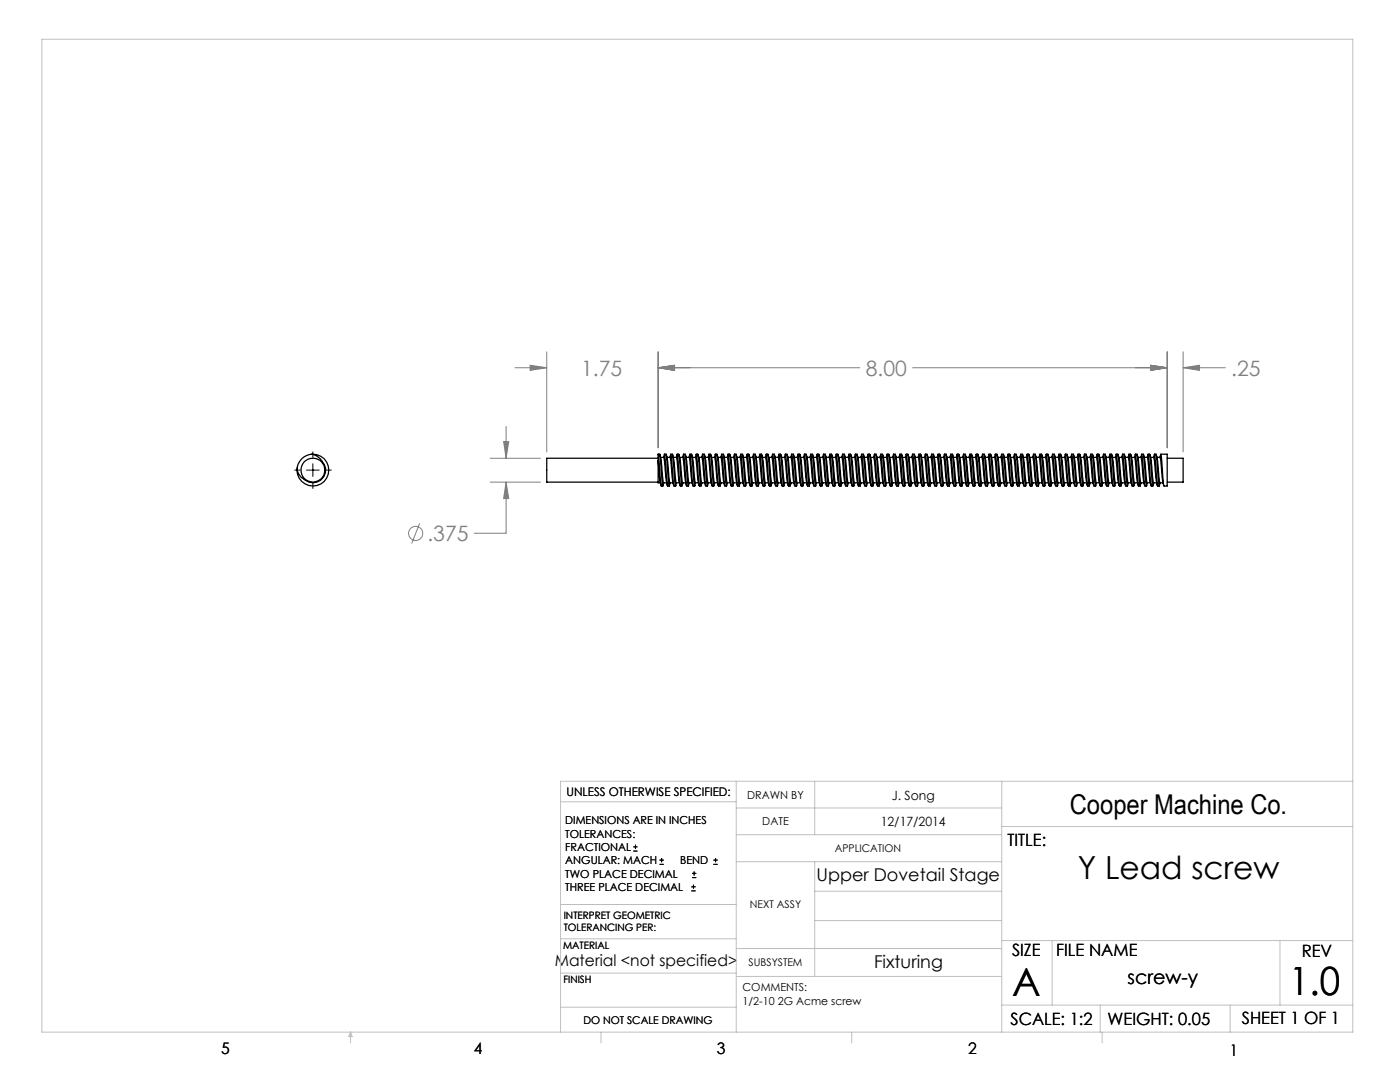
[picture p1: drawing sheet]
<svg xmlns="http://www.w3.org/2000/svg" width="279mm" height="216mm" viewBox="0 0 279 216" stroke-linecap="round" stroke-linejoin="round" font-family="sans-serif">
<g fill="none" stroke="#808080" stroke-width=".2">
<path d="M102.8 73.4h6.3M105.8 72.9l3.3 .5-3.3 .5zM109.1 70.2v20M131.3 73.4l3.3-.5v1zM131.3 70.2v19.2M131.3 73.4h40.3M182.1 73.4h50.8M229.6 72.9l3.3 .5-3.3 .5zM232.9 70.2v19.2M236.1 73.4l3.3-.5v1zM236.1 73.4h8.4M236.1 70.2v20"/>
<path d="M97.8 91.4h10M97.8 96.2h10M100.5 88.1h1l-.5 3.3zM101 96.2l.5 3.3h-1zM101 96.2v10.2h-6.3M101 85.1v6.3M83.7 104.4l-1.5 4"/>
<circle cx="82.9" cy="106.4" r="1.4"/>
</g>
<g fill="none" stroke="#000" stroke-width=".2">
<path d="M58.8 93.8h1.1M61.2 93.8h2.5M62.4 90.2v1.1M62.4 92.5v2.6M62.4 96.3v1.2M65 93.8h1.1M126.4 169.8h.8M126.4 169h.8M126.8 168.6v.8M131.6 172.5h.9M131.6 171.6h.9M132 171.2v.8"/>
<path d="M138 177.8h.8M138 177h.8M138.1 175.1h.9M138.1 174.3h.9M138.4 176.5v.8M138.5 173.9v.8M142.4 172.5h.8M142.4 171.6h.8M142.8 171.2v.8"/>
</g>
<g fill="none" stroke="#c0c0c0" stroke-width=".2">
<path d="M8.4 7.8h261.6v198.2h-261.6zM111.9 160h35M146.9 155.9v50.1M162.6 155.9v10.6M199.9 155.9v50.1M270 155.9h-158.1v50.1M146.9 166.5h53M146.9 161.2h53M146.9 171.9h53M162.6 171.9v22.9M162.6 177.8h37.3M199.9 164.9h70.1"/>
<path d="M111.9 194.2h35M111.9 187.3h35M111.9 180.5h35M146.9 189.3h53M146.9 194.8h53M162.6 183.7h37.3M199.9 187.7h70.1M210 187.7v12.9M255.4 187.7v12.9M70 206v2.1M70 206l.3 .8h-.7zM111.9 201h35"/>
<path d="M119.9 206v2.1M170 206v2.1M199.9 200.6h70.1M219.6 200.6v5.4M220 206v2.1M245.5 200.6v5.4"/>
</g>
<path d="M131.3 73.4l3.3-.5v1zM105.8 72.9l3.3 .5-3.3 .5zM236.1 73.4l3.3-.5v1zM229.6 72.9l3.3 .5-3.3 .5zM131.3 73.4l3.3-.5v1zM229.6 72.9l3.3 .5-3.3 .5zM100.5 88.1h1l-.5 3.3zM101 96.2l.5 3.3h-1z" fill="#808080"/>
<g fill="none" stroke="#000" stroke-width=".25">
<path d="M60.3 91.4a2.33 2.33 0 0 1 3.9 .6 2.53 2.53 0 0 1 .1 3.5 2.53 2.53 0 0 1-3.6 .1 2.47 2.47 0 0 1-.4-4.2zM62.3 90.6a3.2 3.2 0 0 1 3.3 3.3 3.2 3.2 0 0 1-3.5 3 3.2 3.2 0 0 1-2.7-3.8M131.3 90.6h.4l.1 .5 .5 5.9 .2-.7M131.3 92v4.3h.5M131.3 90.6l.6 6.3 .4 .1M131.3 92l.5 4.2M131.3 90.6v1.4M131.3 91.4h-22.2v4.8h22.2M131.7 90.7l.3 1.3 .3 4 .1 .3h.6M131.8 96.2l.1 .7M131.8 91.3h.6M132.4 91.3l.6 4.9"/>
<path d="M132.6 90.7l-.2 .6M133 90.7l.2 1.3 .4 4 .1 .3h.6M133 96.2l.2 .7M133.1 91.3h.6M133.7 91.3l.6 4.9M133.7 96.3l-.1 .7-.6-5.9-.1-.5h-.3l.6 6.3 .4 .1M133.8 90.7l-.1 .6M134.2 90.7l.3 1.3 .4 4 .1 .3h.6M134.3 96.2l.1 .7M134.4 91.3h.6M135 91.3l.6 4.9M135 96.3l-.2 .7-.5-5.9-.1-.5h-.3l.5 6.3 .4 .1"/>
<path d="M135.1 90.7l-.1 .6M135.5 90.7l.3 1.3 .4 4.3M135.6 96.2l.1 .7M135.6 91.3h.6M136.2 96.3h.6M136.2 91.3l.6 4.9M136.3 96.3l-.2 .7-.5-5.9-.1-.5h-.4l.6 6.3 .4 .1M136.4 90.7l-.2 .6M136.8 90.7l.1 .7M136.8 96.2l.2 .7M136.9 91.3h.6M136.9 91.4l.5 4.6 .1 .3h.6"/>
<path d="M137.5 91.3l.6 4.9M137.5 96.3l-.1 .7-.6-5.9-.1-.5h-.3l.6 6.3 .4 .1M137.7 90.7l-.2 .6M138 90.7l.3 1.3 .5 4.3M138.1 96.2l.2 .7M138.2 91.3h.6M138.8 96.3h.6M138.8 91.3l.6 4.9M138.8 96.3l-.2 .7-.5-5.9-.1-.5h-.3l.6 6.3 .3 .1M138.9 90.7l-.1 .6M139.3 90.7l.3 1.3 .3 4 .2 .3h.6M139.4 96.2l.1 .7"/>
<path d="M139.5 91.3h.6M140.1 91.3l.6 4.9M140.1 96.3l-.2 .7-.5-5.9-.1-.5h-.3l.5 6.3 .4 .1M140.2 90.7l-.1 .6M140.6 90.7l.3 1.3 .4 4.3M140.7 96.2l.1 .7M140.7 91.3h.6M141.3 96.3h.6M141.3 91.3l.6 4.9M141.4 96.3l-.2 .7-.5-5.9-.2-.5h-.3l.6 6.3 .4 .1M141.5 90.7l-.2 .6M141.9 90.7l.2 1.3 .4 4 .1 .3h.6"/>
<path d="M141.9 96.2l.2 .7M142 91.3h.6M142.6 91.3l.6 4.9M142.6 96.3l-.1 .7-.6-5.9-.1-.5h-.3l.6 6.3 .4 .1M142.7 90.7l-.1 .6M143.1 90.7l.3 1.3 .4 4 .1 .3h.6M143.2 96.2l.1 .7M143.3 91.3h.6M143.9 91.3l.6 4.9M143.9 96.3l-.2 .7-.5-5.9-.1-.5h-.3l.5 6.3 .4 .1M144 90.7l-.1 .6M144.4 90.7l.3 1.3 .3 4 .1 .3h.6"/>
<path d="M144.5 96.2l.1 .7M144.5 91.3h.6M145.1 91.3l.6 4.9M145.2 96.3l-.2 .7-.5-5.9-.1-.5h-.4l.6 6.3 .4 .1M145.3 90.7l-.2 .6M145.7 90.7l.2 1.3 .4 4 .1 .3h.6M145.7 96.2l.2 .7M145.8 91.3h.6M146.4 91.3l.6 4.9M146.4 96.3l-.1 .7-.6-5.9-.1-.5h-.3l.6 6.3 .4 .1M146.5 90.7l-.1 .6M146.9 90.7l.3 1.3 .4 4 .1 .3h.6"/>
<path d="M147 96.2l.1 .7M147.1 91.3h.6M147.7 91.3l.6 4.9M147.7 96.3l-.2 .7-.5-5.9-.1-.5h-.3l.5 6.3 .4 .1M147.8 90.7l-.1 .6M148.2 90.7l.3 1.3 .3 4 .1 .3h.6M148.3 96.2l.1 .7M148.3 91.3h.6M148.9 91.3l.6 4.9M149 96.3l-.2 .7-.5-5.9-.1-.5h-.4l.6 6.3 .4 .1M149.1 90.7l-.2 .6M149.5 90.7l.3 1.3 .4 4.3"/>
<path d="M149.5 96.2l.2 .7M149.6 91.3h.6M150.2 96.3h.6M150.2 91.3l.6 4.9M150.2 96.3l-.1 .7-.6-5.9-.1-.5h-.3l.6 6.3 .4 .1M150.4 90.7l-.2 .6M150.7 90.7l.3 1.3 .4 4 .1 .3h.6M150.8 96.2l.2 .7M150.9 91.3h.6M151.5 91.3l.6 4.9M151.5 96.3l-.2 .7-.5-5.9-.1-.5h-.3l.6 6.3 .3 .1M151.6 90.7l-.1 .6"/>
<path d="M152 90.7l.3 1.3 .5 4.3M152.1 96.2l.1 .7M152.2 91.3h.6M152.8 96.3h.6M152.8 91.3l.6 4.9M152.8 96.3l-.2 .7-.5-5.9-.1-.5h-.3l.5 6.3 .4 .1M152.9 90.7l-.1 .6M153.3 90.7l.3 1.3 .3 4 .1 .3h.6M153.4 96.2l.1 .7M153.4 91.3h.6M154 91.3l.6 4.9M154.1 96.3l-.2 .7-.5-5.9-.2-.5h-.3l.6 6.3 .4 .1"/>
<path d="M154.2 90.7l-.2 .6M154.6 90.7l.2 1.3 .5 4.3M154.6 96.2l.2 .7M154.7 91.3h.6M155.3 96.3h.6M155.3 91.3l.6 4.9M155.3 96.3l-.1 .7-.6-5.9-.1-.5h-.3l.6 6.3 .4 .1M155.4 90.7l-.1 .6M155.8 90.7l.3 1.3 .4 4 .1 .3h.6M155.9 96.2l.1 .7M156 91.3h.6M156.6 91.3l.6 4.9"/>
<path d="M156.6 96.3l-.2 .7-.5-5.9-.1-.5h-.3l.5 6.3 .4 .1M156.7 90.7l-.1 .6M157.1 90.7l.3 1.3 .3 4 .1 .3h.6M157.2 96.2l.1 .7M157.2 91.3h.6M157.8 91.3l.6 4.9M157.9 96.3l-.2 .7-.5-5.9-.1-.5h-.4l.6 6.3 .4 .1M158 90.7l-.2 .6M158.4 90.7l.2 1.3 .4 4 .1 .3h.6M158.4 96.2l.2 .7M158.5 91.3h.6M159.1 91.3l.6 4.9"/>
<path d="M159.1 96.3l-.1 .7-.6-5.9-.1-.5h-.3l.6 6.3 .4 .1M159.2 90.7l-.1 .6M159.6 90.7l.3 1.3 .4 4 .1 .3h.6M159.7 96.2l.1 .7M159.8 91.3h.6M160.4 91.3l.6 4.9M160.4 96.3l-.2 .7-.5-5.9-.1-.5h-.3l.5 6.3 .4 .1M160.5 90.7l-.1 .6M160.9 90.7l.2 .7M161 96.2l.1 .7M161 91.3h.6M161.1 91.4l.4 4.6 .1 .3h.6"/>
<path d="M161.6 91.3l.6 4.9M161.7 96.3l-.2 .7-.5-5.9-.1-.5h-.4l.6 6.3 .4 .1M161.8 90.7l-.2 .6M162.2 90.7l.3 1.3 .3 4 .1 .3h.6M162.2 96.2l.2 .7M162.3 91.3h.6M162.9 91.3l.6 4.9M162.9 96.3l-.1 .7-.6-5.9-.1-.5h-.3l.6 6.3 .4 .1M163.1 90.7l-.2 .6M163.4 90.7l.3 1.3 .5 4.3M163.5 96.2l.2 .7M163.6 91.3h.6"/>
<path d="M164.2 96.3h.6M164.2 91.3l.6 4.9M164.2 96.3l-.2 .7-.5-5.9-.1-.5h-.3l.6 6.3 .3 .1M164.3 90.7l-.1 .6M164.7 90.7l.3 1.3 .3 4 .2 .3h.6M164.8 96.2l.1 .7M164.9 91.3h.6M165.5 91.3l.6 4.9M165.5 96.3l-.2 .7-.5-5.9-.1-.5h-.3l.5 6.3 .4 .1M165.6 90.7l-.1 .6M166 90.7l.3 1.3 .4 4.3M166.1 96.2l.1 .7"/>
<path d="M166.1 91.3h.6M166.7 96.3h.6M166.7 91.3l.6 4.9M166.8 96.3l-.2 .7-.5-5.9-.2-.5h-.3l.6 6.3 .4 .1M166.9 90.7l-.2 .6M167.3 90.7l.2 1.3 .4 4 .1 .3h.6M167.3 96.2l.2 .7M167.4 91.3h.6M168 91.3l.6 4.9M168 96.3l-.1 .7-.6-5.9-.1-.5h-.3l.6 6.3 .4 .1M168.1 90.7l-.1 .6M168.5 90.7l.3 1.3 .5 4.3"/>
<path d="M168.6 96.2l.1 .7M168.7 91.3h.6M169.3 96.3h.6M169.3 91.3l.6 4.9M169.3 96.3l-.2 .7-.5-5.9-.1-.5h-.3l.5 6.3 .4 .1M169.4 90.7l-.1 .6M169.8 90.7l.3 1.3 .3 4 .1 .3h.6M169.9 96.2l.1 .7M169.9 91.3h.6M170.5 91.3l.6 4.9M170.6 96.3l-.2 .7-.5-5.9-.1-.5h-.4l.6 6.3 .4 .1M170.7 90.7l-.2 .6"/>
<path d="M171.1 90.7l.2 1.3 .4 4 .1 .3h.6M171.1 96.2l.2 .7M171.2 91.3h.6M171.8 91.3l.6 4.9M171.8 96.3l-.1 .7-.6-5.9-.1-.5h-.3l.6 6.3 .4 .1M171.9 90.7l-.1 .6M172.3 90.7l.3 1.3 .4 4 .1 .3h.6M172.4 96.2l.1 .7M172.5 91.3h.6M173.1 91.3l.6 4.9M173.1 96.3l-.2 .7-.5-5.9-.1-.5h-.3l.5 6.3 .4 .1M173.2 90.7l-.1 .6"/>
<path d="M173.6 90.7l.3 1.3 .3 4 .1 .3h.6M173.7 96.2l.1 .7M173.7 91.3h.6M174.3 91.3l.6 4.9M174.4 96.3l-.2 .7-.5-5.9-.1-.5h-.4l.6 6.3 .4 .1M174.5 90.7l-.2 .6M174.9 90.7l.3 1.3 .3 4 .1 .3h.6M174.9 96.2l.2 .7M175 91.3h.6M175.6 91.3l.6 4.9M175.6 96.3l-.1 .7-.6-5.9-.1-.5h-.3l.6 6.3 .4 .1M175.8 90.7l-.2 .6"/>
<path d="M176.1 90.7l.3 1.3 .4 4 .1 .3h.6M176.2 96.2l.2 .7M176.3 91.3h.6M176.9 91.3l.6 4.9M176.9 96.3l-.2 .7-.5-5.9-.1-.5h-.3l.6 6.3 .3 .1M177 90.7l-.1 .6M177.4 90.7l.3 1.3 .5 4.3M177.5 96.2l.1 .7M177.6 91.3h.6M178.2 96.3h.6M178.2 91.3l.6 4.9M178.2 96.3l-.2 .7-.5-5.9-.1-.5h-.3l.5 6.3 .4 .1"/>
<path d="M178.3 90.7l-.1 .6M178.7 90.7l.3 1.3 .3 4 .1 .3h.6M178.8 96.2l.1 .7M178.8 91.3h.6M179.4 91.3l.6 4.9M179.5 96.3l-.2 .7-.5-5.9-.2-.5h-.3l.6 6.3 .4 .1M179.6 90.7l-.2 .6M180 90.7l.2 1.3 .5 4.3M180 96.2l.2 .7M180.1 91.3h.6M180.7 96.3h.6M180.7 91.3l.6 4.9"/>
<path d="M180.7 96.3l-.1 .7-.6-5.9-.1-.5h-.3l.6 6.3 .4 .1M180.8 90.7l-.1 .6M181.2 90.7l.3 1.3 .4 4 .1 .3h.6M181.3 96.2l.1 .7M181.4 91.3h.6M182 91.3l.6 4.9M182 96.3l-.2 .7-.5-5.9-.1-.5h-.3l.5 6.3 .4 .1M182.1 90.7l-.1 .6M182.5 90.7l.3 1.3 .4 4.3M182.6 96.2l.1 .7M182.6 91.3h.6M183.2 96.3h.6"/>
<path d="M183.2 91.3l.6 4.9M183.3 96.3l-.2 .7-.5-5.9-.1-.5h-.4l.6 6.3 .4 .1M183.4 90.7l-.2 .6M183.8 90.7l.2 1.3 .4 4 .1 .3h.6M183.8 96.2l.2 .7M183.9 91.3h.6M184.5 91.3l.6 4.9M184.5 96.3l-.1 .7-.6-5.9-.1-.5h-.3l.6 6.3 .4 .1M184.6 90.7l-.1 .6M185 90.7l.2 .7M185.1 96.2l.1 .7M185.2 91.3h.6"/>
<path d="M185.2 91.4l.5 4.6 .1 .3h.6M185.8 91.3l.6 4.9M185.8 96.3l-.2 .7-.5-5.9-.1-.5h-.3l.5 6.3 .4 .1M185.9 90.7l-.1 .6M186.3 90.7l.3 1.3 .3 4 .1 .3h.6M186.4 96.2l.1 .7M186.4 91.3h.6M187 91.3l.6 4.9M187.1 96.3l-.2 .7-.5-5.9-.1-.5h-.4l.6 6.3 .4 .1M187.2 90.7l-.2 .6M187.6 90.7l.3 1.3 .3 4 .1 .3h.6M187.6 96.2l.2 .7"/>
<path d="M187.7 91.3h.6M188.3 91.3l.6 4.9M188.3 96.3l-.1 .7-.6-5.9-.1-.5h-.3l.6 6.3 .4 .1M188.5 90.7l-.2 .6M188.8 90.7l.3 1.3 .4 4 .1 .3h.6M188.9 96.2l.2 .7M189 91.3h.6M189.6 91.3l.6 4.9M189.6 96.3l-.2 .7-.5-5.9-.1-.5h-.3l.6 6.3 .3 .1M189.7 90.7l-.1 .6M190.1 90.7l.3 1.3 .3 4 .2 .3h.6M190.2 96.2l.1 .7"/>
<path d="M190.3 91.3h.6M190.9 91.3l.6 4.9M190.9 96.3l-.2 .7-.5-5.9-.1-.5h-.3l.5 6.3 .4 .1M191 90.7l-.1 .6M191.4 90.7l.3 1.3 .4 4.3M191.5 96.2l.1 .7M191.5 91.3h.6M192.1 96.3h.6M192.1 91.3l.6 4.9M192.2 96.3l-.2 .7-.5-5.9-.2-.5h-.3l.6 6.3 .4 .1M192.3 90.7l-.2 .6M192.7 90.7l.2 1.3 .4 4 .1 .3h.6"/>
<path d="M192.7 96.2l.2 .7M192.8 91.3h.6M193.4 91.3l.6 4.9M193.4 96.3l-.1 .7-.6-5.9-.1-.5h-.3l.6 6.3 .4 .1M193.5 90.7l-.1 .6M193.9 90.7l.3 1.3 .5 4.3M194 96.2l.1 .7M194.1 91.3h.6M194.7 96.3h.6M194.7 91.3l.6 4.9M194.7 96.3l-.2 .7-.5-5.9-.1-.5h-.3l.5 6.3 .4 .1M194.8 90.7l-.1 .6"/>
<path d="M195.2 90.7l.3 1.3 .3 4 .1 .3h.6M195.3 96.2l.1 .7M195.3 91.3h.6M195.9 91.3l.6 4.9M196 96.3l-.2 .7-.5-5.9-.1-.5h-.4l.6 6.3 .4 .1M196.1 90.7l-.2 .6M196.5 90.7l.2 1.3 .5 4.3M196.5 96.2l.2 .7M196.6 91.3h.6M197.2 96.3h.6M197.2 91.3l.6 4.9M197.2 96.3l-.1 .7-.6-5.9-.1-.5h-.3l.6 6.3 .4 .1"/>
<path d="M197.3 90.7l-.1 .6M197.7 90.7l.3 1.3 .4 4 .1 .3h.6M197.8 96.2l.1 .7M197.9 91.3h.6M198.5 91.3l.6 4.9M198.5 96.3l-.2 .7-.5-5.9-.1-.5h-.3l.5 6.3 .4 .1M198.6 90.7l-.1 .6M199 90.7l.3 1.3 .3 4 .1 .3h.6M199.1 96.2l.1 .7M199.1 91.3h.6M199.7 91.3l.6 4.9M199.8 96.3l-.2 .7-.5-5.9-.1-.5h-.4l.6 6.3 .4 .1"/>
<path d="M199.9 90.7l-.2 .6M200.3 90.7l.3 1.3 .3 4 .1 .3h.6M200.3 96.2l.2 .7M200.4 91.3h.6M201 91.3l.6 4.9M201 96.3l-.1 .7-.6-5.9-.1-.5h-.3l.6 6.3 .4 .1M201.2 90.7l-.2 .6M201.5 90.7l.3 1.3 .4 4 .1 .3h.6M201.6 96.2l.2 .7M201.7 91.3h.6M202.3 91.3l.6 4.9M202.3 96.3l-.2 .7-.5-5.9-.1-.5h-.3l.6 6.3 .3 .1"/>
<path d="M202.4 90.7l-.1 .6M202.8 90.7l.3 1.3 .3 4 .2 .3h.6M202.9 96.2l.1 .7M203 91.3h.6M203.6 91.3l.6 4.9M203.6 96.3l-.2 .7-.5-5.9-.1-.5h-.3l.5 6.3 .4 .1M203.7 90.7l-.1 .6M204.1 90.7l.3 1.3 .3 4 .1 .3h.6M204.2 96.2l.1 .7M204.2 91.3h.6M204.8 91.3l.6 4.9M204.9 96.3l-.2 .7-.5-5.9-.2-.5h-.3l.6 6.3 .4 .1"/>
<path d="M205 90.7l-.2 .6M205.4 90.7l.2 1.3 .5 4.3M205.4 96.2l.2 .7M205.5 91.3h.6M206.1 96.3h.6M206.1 91.3l.6 4.9M206.1 96.3l-.1 .7-.6-5.9-.1-.5h-.3l.6 6.3 .4 .1M206.2 90.7l-.1 .6M206.6 90.7l.3 1.3 .4 4 .1 .3h.6M206.7 96.2l.1 .7M206.8 91.3h.6M207.4 91.3l.6 4.9"/>
<path d="M207.4 96.3l-.2 .7-.5-5.9-.1-.5h-.3l.5 6.3 .4 .1M207.5 90.7l-.1 .6M207.9 90.7l.3 1.3 .4 4.3M208 96.2l.1 .7M208 91.3h.6M208.6 96.3h.6M208.6 91.3l.6 4.9M208.7 96.3l-.2 .7-.5-5.9-.1-.5h-.4l.6 6.3 .4 .1M208.8 90.7l-.2 .6M209.2 90.7l.1 .7M209.2 96.2l.2 .7M209.3 91.3h.6"/>
<path d="M209.3 91.4l.5 4.6 .1 .3h.6M209.9 91.3l.6 4.9M209.9 96.3l-.1 .7-.6-5.9-.1-.5h-.3l.6 6.3 .4 .1M210 90.7l-.1 .6M210.4 90.7l.3 1.3 .5 4.3M210.5 96.2l.1 .7M210.6 91.3h.6M211.2 96.3h.6M211.2 91.3l.6 4.9M211.2 96.3l-.2 .7-.5-5.9-.1-.5h-.3l.5 6.3 .4 .1M211.3 90.7l-.1 .6M211.7 90.7l.3 1.3 .3 4 .1 .3h.6"/>
<path d="M211.8 96.2l.1 .7M211.8 91.3h.6M212.4 91.3l.6 4.9M212.5 96.3l-.2 .7-.5-5.9-.1-.5h-.4l.6 6.3 .4 .1M212.6 90.7l-.2 .6M213 90.7l.3 1.3 .3 4 .1 .3h.6M213 96.2l.2 .7M213.1 91.3h.6M213.7 91.3l.6 4.9M213.7 96.3l-.1 .7-.6-5.9-.1-.5h-.3l.6 6.3 .4 .1M213.9 90.7l-.2 .6M214.2 90.7l.3 1.3 .4 4 .1 .3h.6"/>
<path d="M214.3 96.2l.2 .7M214.4 91.3h.6M215 91.3l.6 4.9M215 96.3l-.2 .7-.5-5.9-.1-.5h-.3l.6 6.3 .3 .1M215.1 90.7l-.1 .6M215.5 90.7l.3 1.3 .3 4 .2 .3h.6M215.6 96.2l.1 .7M215.7 91.3h.6M216.3 91.3l.6 4.9M216.3 96.3l-.2 .7-.5-5.9-.1-.5h-.3l.5 6.3 .4 .1M216.4 90.7l-.1 .6M216.8 90.7l.3 1.3 .3 4 .1 .3h.6"/>
<path d="M216.9 96.2l.1 .7M216.9 91.3h.6M217.5 91.3l.6 4.9M217.6 96.3l-.2 .7-.5-5.9-.2-.5h-.3l.6 6.3 .4 .1M217.7 90.7l-.2 .6M218.1 90.7l.2 1.3 .4 4 .1 .3h.6M218.1 96.2l.2 .7M218.2 91.3h.6M218.8 91.3l.6 4.9M218.8 96.3l-.1 .7-.6-5.9-.1-.5h-.3l.6 6.3 .4 .1M218.9 90.7l-.1 .6M219.3 90.7l.3 1.3 .5 4.3"/>
<path d="M219.4 96.2l.1 .7M219.5 91.3h.6M220.1 96.3h.6M220.1 91.3l.6 4.9M220.1 96.3l-.2 .7-.5-5.9-.1-.5h-.3l.5 6.3 .4 .1M220.2 90.7l-.1 .6M220.6 90.7l.3 1.3 .3 4 .1 .3h.6M220.7 96.2l.1 .7M220.7 91.3h.6M221.3 91.3l.6 4.9M221.4 96.3l-.2 .7-.5-5.9-.1-.5h-.4l.6 6.3 .4 .1M221.5 90.7l-.2 .6"/>
<path d="M221.9 90.7l.2 1.3 .5 4.3M221.9 96.2l.2 .7M222 91.3h.6M222.6 96.3h.6M222.6 91.3l.6 4.9M222.6 96.3l-.1 .7-.6-5.9-.1-.5h-.3l.6 6.3 .4 .1M222.7 90.7l-.1 .6M223.1 90.7l.3 1.3 .4 4 .1 .3h.6M223.2 96.2l.1 .7M223.3 91.3h.6M223.9 91.3l.6 4.9M223.9 96.3l-.2 .7-.5-5.9-.1-.5h-.3l.5 6.3 .4 .1"/>
<path d="M224 90.7l-.1 .6M224.4 90.7l.3 1.3 .4 4.3M224.5 96.2l.1 .7M224.5 91.3h.6M225.1 96.3h.6M225.1 91.3l.6 4.9M225.2 96.3l-.2 .7-.5-5.9-.1-.5h-.4l.6 6.3 .4 .1M225.3 90.7l-.2 .6M225.7 90.7l.3 1.3 .3 4 .1 .3h.6M225.7 96.2l.2 .7M225.8 91.3h.6M226.4 91.3l.6 4.9"/>
<path d="M226.4 96.3l-.1 .7-.6-5.9-.1-.5h-.3l.6 6.3 .4 .1M226.6 90.7l-.2 .6M226.9 90.7l.2 .7M227 96.2l.2 .7M227 91.3h.7M227.1 91.4l.5 4.6 .1 .3h.6M227.7 91.3l.6 4.9M227.7 96.3l-.2 .7-.5-5.9-.1-.5h-.3l.6 6.3 .3 .1M227.8 90.7l-.1 .6M228.2 90.7l.3 1.3 .3 4 .2 .3h.6M228.3 96.2l.1 .7M228.4 91.3h.6"/>
<path d="M229 91.3l.6 4.9M229 96.3l-.2 .7-.5-5.9-.1-.5h-.3l.5 6.3 .4 .1M229.1 90.7l-.1 .6M229.5 90.7l.3 1.3 .3 4 .1 .3h.6M229.6 96.2l.1 .7M229.6 91.3h.6M230.2 91.3l.6 4.9M230.3 96.3l-.2 .7-.5-5.9-.2-.5h-.3l.6 6.3 .4 .1M230.4 90.7l-.2 .6M230.8 90.7l.2 1.3 .4 4 .1 .3h.6M230.8 96.2l.2 .7M230.9 91.3h.6"/>
<path d="M231.5 91.3l.6 4.9M231.5 96.3l-.1 .7-.6-5.9-.1-.5h-.3l.6 6.3 .4 .1M231.6 90.7l-.1 .6M231.7 90.6h1.2v6.4l-.7-.1zM232.1 96.2l.1 .7M232.9 91.4h3.2v4.8h-3.2"/>
<circle cx="62.5" cy="93.8" r="2.38"/>
</g>
<g font-size="7.8">
<text x="202" y="198.7">A</text>
<text x="257.3" y="198.6">1.0</text>
</g>
<text font-size="6.3" x="215.1" y="175.5">Y Lead screw</text>
<text font-size="5.4" x="213.5" y="162.4">Cooper Machine Co.</text>
<g font-size="4.2" fill="#808080">
<text x="116" y="75">1.75</text>
<text x="172.8" y="75">8.00</text>
<text x="245.7" y="75">.25</text>
<text x="85.3" y="108">.375</text>
</g>
<text font-size="3.9" x="225" y="196.3">screw-y</text>
<g font-size="3.5">
<text x="162.9" y="175.8">Upper Dovetail Stage</text>
<text x="174.4" y="193.2">Fixturing</text>
</g>
<g font-size="3.4">
<text x="201.1" y="168.8">TITLE:</text>
<text x="202" y="190.8">SIZE</text>
<text x="210.8" y="190.9">FILE NAME</text>
<text x="259.8" y="191">REV</text>
<text x="201.7" y="204.5">SCALE: 1:2</text>
<text x="221" y="204.5">WEIGHT: 0.05</text>
<text x="247.8" y="204.4">SHEET 1 OF 1</text>
</g>
<g font-size="3.2">
<text x="110.7" y="192.7">Material &lt;not specified&gt;</text>
<text x="44.2" y="210.4">5</text>
<text x="94.6" y="210.3">4</text>
<text x="143.1" y="210.4">3</text>
<text x="193.2" y="210.3">2</text>
<text x="245.4" y="210.6">1</text>
</g>
<g font-size="2.5">
<text x="178" y="159.7">J. Song</text>
<text x="175.8" y="164.8">12/17/2014</text>
</g>
<text font-size="2.4" x="113.1" y="158.9">UNLESS OTHERWISE SPECIFIED:</text>
<g font-size="2.2">
<text x="149.1" y="159.4">DRAWN BY</text>
<text x="112.8" y="164.5">DIMENSIONS ARE IN INCHES</text>
<text x="112.8" y="167.1">TOLERANCES:</text>
<text x="152.1" y="164.7">DATE</text>
<text x="112.8" y="169.8">FRACTIONAL</text>
<text x="112.8" y="172.5">ANGULAR: MACH</text>
<text x="135.8" y="172.5">BEND</text>
<text x="112.8" y="175.1">TWO PLACE DECIMAL</text>
<text x="112.8" y="177.8">THREE PLACE DECIMAL</text>
<text x="148.2" y="197.8">COMMENTS:</text>
<text x="148.2" y="200.5">1/2-10 2G Acme screw</text>
</g>
<g font-size="2.1">
<text x="166.6" y="170">APPLICATION</text>
<text x="149.7" y="181.2">NEXT ASSY</text>
<text x="149.4" y="192.7">SUBSYSTEM</text>
<text x="116.4" y="204.3">DO NOT SCALE DRAWING</text>
</g>
<g font-size="2">
<text x="112.5" y="183.3">INTERPRET GEOMETRIC</text>
<text x="112.5" y="185.9">TOLERANCING PER:</text>
<text x="112.4" y="189.4">MATERIAL</text>
<text x="112.4" y="196.2">FINISH</text>
</g>
</svg>
